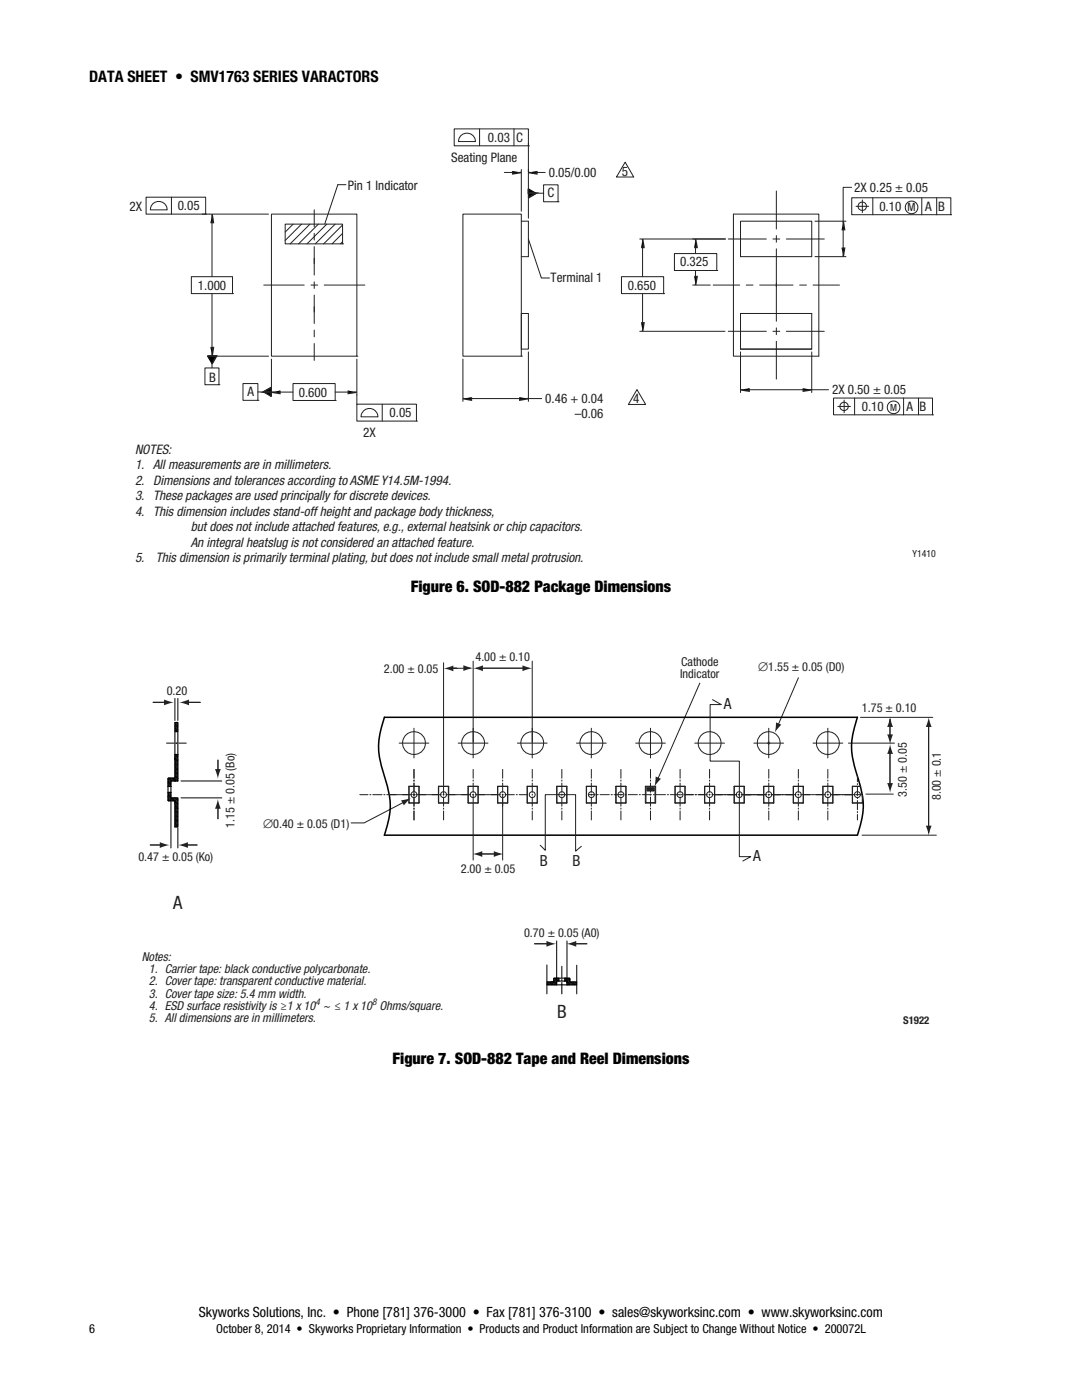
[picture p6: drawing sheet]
<svg xmlns="http://www.w3.org/2000/svg" width="216mm" height="279mm" viewBox="0 0 216 279" stroke-linecap="round" stroke-linejoin="round" font-family="sans-serif">
<path d="M41.7 42.7h11.9M42.3 44.4v10.8M42.3 58.6v10.8M54.2 42.7h17v28.4h-17zM146.3 42.7h17.1v28.4h-17.1zM147.8 51.2v-7.1h14.2v7.1M41.7 71.1h11.9M71.2 71.1h.1M147.8 69.7h14.2" fill="none" stroke="#231f20" stroke-width=".2"/>
<path d="M42 69.4h.6l-.3 1.7z" fill="#010202"/>
<path d="M42 69.4h.6l-.3 1.7" fill="none" stroke="#231f20" stroke-width=".33"/>
<path d="M42.3 42.7l.3 1.7h-.6z" fill="#010202"/>
<path d="M42.3 42.7l.3 1.7h-.6" fill="none" stroke="#231f20" stroke-width=".33"/>
<path d="M38.2 55.2h8.2v3.4h-8.2zM46.4 58.6h.1M54.2 71.7v7.1M55.8 78.3h2.7M66.9 78.3h2.6M71.2 71.7v7.1" fill="none" stroke="#231f20" stroke-width=".2"/>
<path d="M54.2 78.3l1.6-.3v.5z" fill="#010202"/>
<path d="M55.8 78v.5l-1.6-.2" fill="none" stroke="#231f20" stroke-width=".33"/>
<path d="M69.5 78l1.7 .3-1.7 .2z" fill="#010202"/>
<path d="M69.5 78v.5l1.7-.2" fill="none" stroke="#231f20" stroke-width=".33"/>
<g fill="none" stroke="#231f20" stroke-width=".2">
<path d="M56.9 44.7h11.5v4h-11.5zM58.5 44.7l-1.6 1.6M60.2 44.7l-3.3 3.3M61.8 44.7l-3.9 4M63.5 44.7l-3.9 4M65.2 44.7l-3.9 4M66.9 44.7l-4 4M68.4 48.7h.1M68.4 48.3l-.5 .4M68.4 46.6l-2.1 2.1M68.4 44.9l-3.8 3.8M92.4 42.7h11.6v28.4h-11.6z"/>
<path d="M40.9 73.4h2.8v3.4h-2.8zM41.4 71.1h1.8l-.9 1.5zM43.7 76.8h.1M58.5 76.5h8.4v3.4h-8.4zM66.9 79.9h.1M104 71.1h.1"/>
</g>
<path d="M41.4 71.1h1.8l-.9 1.5z" fill="#010202"/>
<path d="M41.4 71.1h1.8l-.9 1.5" fill="none" stroke="#231f20" stroke-width=".33"/>
<path d="M42.3 72.6v.8M51.5 78.2h1" fill="none" stroke="#231f20" stroke-width=".2"/>
<path d="M52.5 78.2l1.6-.9v.9z" fill="#010202"/>
<path d="M54.1 77.3l-1.6 .9h1.6" fill="none" stroke="#231f20" stroke-width=".33"/>
<path d="M52.5 78.2h1.6v.9z" fill="#010202"/>
<path d="M52.5 78.2h1.6v.9" fill="none" stroke="#231f20" stroke-width=".33"/>
<g fill="none" stroke="#231f20" stroke-width=".2">
<path d="M29.1 39.4h11.9v3.3h-11.9zM34.2 39.4v3.3M30.7 40.5a1.69 1.69 0 0 1 2.7 1.4h-3.4l.3-1zM41 42.7h.1M48.5 76.5h3v3.4h-3zM51.5 79.9h.1M52.5 78.2l1.6-.9v1.8zM147.8 70.2v8.1M149.5 77.8h10.8M162 70.2v8.1M162 77.8h3.3M71.2 80.7h11.9v3.3h-11.9z"/>
<path d="M72.4 82.2a1.69 1.69 0 0 1 1.8-.6 1.69 1.69 0 0 1 1.2 1.6h-3.4zM76.3 80.7v3.3M83.1 84h.1"/>
</g>
<path d="M147.8 77.8l1.7-.3v.5z" fill="#010202"/>
<path d="M149.5 77.5v.5l-1.7-.2" fill="none" stroke="#231f20" stroke-width=".33"/>
<path d="M160.3 77.5l1.7 .3-1.7 .2z" fill="#010202"/>
<path d="M160.3 77.5v.5l1.7-.2" fill="none" stroke="#231f20" stroke-width=".33"/>
<path d="M127.7 47.7h17M128.2 49.4v5.8M128.2 58.6v5.8M142.3 56.9h5.3M147.8 51.2h14.2M148.9 56.9h1.4M151.6 56.9h6.6M159.6 56.9h1.3M162.2 56.9h5.3M127.7 66.1h17M147.8 62.6h14.2v7.1h-14.2z" fill="none" stroke="#231f20" stroke-width=".2"/>
<path d="M127.9 64.4h.6l-.3 1.7z" fill="#010202"/>
<path d="M127.9 64.4h.6l-.3 1.7" fill="none" stroke="#231f20" stroke-width=".33"/>
<path d="M128.2 47.7l.3 1.7h-.6z" fill="#010202"/>
<path d="M128.2 47.7l.3 1.7h-.6" fill="none" stroke="#231f20" stroke-width=".33"/>
<path d="M105.4 37.7l1.6 .9-1.6 .9zM104 44.1h1.4v7.1h-1.4M124 55.2h8.4v3.4h-8.4zM132.4 58.6h.1M104 62.6h1.4v7.1h-1.4z" fill="none" stroke="#231f20" stroke-width=".2"/>
<path d="M105.4 37.7l1.6 .9h-1.6z" fill="#010202"/>
<path d="M105.4 37.7v.9h1.6" fill="none" stroke="#231f20" stroke-width=".33"/>
<path d="M105.4 38.6h1.6l-1.6 .9z" fill="#010202"/>
<path d="M105.4 38.6h1.6l-1.6 .9" fill="none" stroke="#231f20" stroke-width=".33"/>
<path d="M90.6 25.7h14.8v3.4h-14.8zM91.8 27.3a1.7 1.7 0 0 1 1.9-.7 1.7 1.7 0 0 1 1.2 1.6h-3.4zM95.7 25.7v3.4M102.6 25.7v3.4M105.4 29.1h.1M107 38.6h1.5M108.5 36.9h2.9v3.4h-2.9zM111.4 40.3h.1M92.4 71.7v8.4M94 79.5h9.7M105.4 70.2v9.9M105.4 79.5h2.7" fill="none" stroke="#231f20" stroke-width=".2"/>
<path d="M92.4 79.5l1.6-.2v.5z" fill="#010202"/>
<path d="M94 79.3v.5l-1.6-.3" fill="none" stroke="#231f20" stroke-width=".33"/>
<path d="M103.7 79.3l1.7 .2-1.7 .3z" fill="#010202"/>
<path d="M103.7 79.3v.5l1.7-.3" fill="none" stroke="#231f20" stroke-width=".33"/>
<g fill="none" stroke="#231f20" stroke-width=".2">
<path d="M67.4 36.9l-2.6 7.7M100.6 34.4h1.7M104 33.8v8.3M105.4 28.5v15.1M107.1 34.4h1.7M124.7 32.4l1.8 2.9h-3.5zM154.9 38.1v7.6M40.3 42.7h1.4M145.3 47.7h7.6M154.2 47.7h1.4M154.9 47v1.3M154.9 49.7v14.4"/>
<path d="M156.9 47.7h7.6M71.2 78.8v1.9M145.3 66.1h7.6M154.2 66.1h1.4M154.9 65.4v1.4M154.9 68.1v7.6M156.9 66.1h7.6"/>
</g>
<path d="M102.3 34.1l1.7 .3-1.7 .3z" fill="#010202"/>
<path d="M102.3 34.1v.6l1.7-.3" fill="none" stroke="#231f20" stroke-width=".33"/>
<path d="M105.4 34.4l1.7-.3v.6z" fill="#010202"/>
<path d="M107.1 34.1v.6l-1.7-.3" fill="none" stroke="#231f20" stroke-width=".33"/>
<path d="M138.2 47.7h6.6M138.2 56.9h3.5M138.8 49.4v1.2M138.8 54v1.2M127.1 77.8l1.7 2.9h-3.4z" fill="none" stroke="#231f20" stroke-width=".2"/>
<path d="M138.5 55.2h.6l-.3 1.7z" fill="#010202"/>
<path d="M138.5 55.2h.6l-.3 1.7" fill="none" stroke="#231f20" stroke-width=".33"/>
<path d="M138.8 47.7l.3 1.7h-.6z" fill="#010202"/>
<path d="M138.8 47.7l.3 1.7h-.6" fill="none" stroke="#231f20" stroke-width=".33"/>
<path d="M169.9 37.4h-1.7v6.7M134.6 50.6h8.4v3.4h-8.4zM143 54h.1M162.6 44.1h6.2M162.6 51.2h6.2M168.2 45.8v3.7" fill="none" stroke="#231f20" stroke-width=".2"/>
<path d="M168 49.5h.5l-.3 1.7z" fill="#010202"/>
<path d="M167.9 49.5h.6l-.3 1.7" fill="none" stroke="#231f20" stroke-width=".33"/>
<path d="M168.2 44.1l.3 1.7h-.5z" fill="#010202"/>
<path d="M168.2 44.1l.3 1.7h-.6" fill="none" stroke="#231f20" stroke-width=".33"/>
<g fill="none" stroke="#231f20" stroke-width=".2">
<path d="M67.4 36.9h1.6M170 39.5h19.7v3.3h-19.7zM172.1 39.9v2.5M174.2 39.5v3.3M183.9 39.5v3.3M186.9 39.5v3.3M52.6 56.9h8.1M62.1 56.9h1.3M62.7 56.2v1.4M62.7 58.9v5.7M62.7 41.9v3.4M62.7 46.6v1.3"/>
<path d="M62.7 49.2v5.7M64.7 56.9h8.1M105.4 47.7l2.6 7.8h1.6M170.8 41.2h2.5M189.7 42.8h.1M62.7 65.9v1.3M62.7 68.6v3.3M166.3 79.4h19.8v3.4h-19.8zM168.4 79.9v2.5M170.5 79.4v3.4M180.3 79.4v3.4M183.3 79.4v3.4"/>
<path d="M167.2 81.1h2.5M186.1 82.8h.1M91.1 133.4h-1.4h4.1h-4.1M80.7 160.1l-8 4.1h-2.6"/>
<circle cx="172.1" cy="41.2" r=".84"/>
<circle cx="181.9" cy="41.4" r="1.26"/>
<circle cx="168.4" cy="81.1" r=".84"/>
<circle cx="178.3" cy="81.3" r="1.26"/>
</g>
<g fill="#231f20">
<path d="M92.5 132.8l1.9 .5-1.9 .6z"/>
<path d="M88.5 133.4l2-.6v1.2z"/>
<path d="M104.3 132.8l1.9 .6-1.9 .5z"/>
<path d="M94.4 133.4l2-.6v1.1z"/>
<path d="M109 187.8l2 .6-2 .5z"/>
<path d="M113 188.4l2-.6v1.1z"/>
</g>
<path d="M106.6 188.4h2.9M114.5 188.4h2.6" fill="none" stroke="#231f20" stroke-width=".2"/>
<g fill="#231f20">
<path d="M98.5 169.9l2 .5-2 .6z"/>
<path d="M94.3 170.4l1.9-.5v1.1z"/>
</g>
<path d="M95.7 170.4h3.8" fill="none" stroke="#231f20" stroke-width=".2"/>
<g fill="#231f20">
<path d="M32.7 139.6l2 .6-2 .6z"/>
<path d="M35.8 140.2l1.9-.6v1.2z"/>
</g>
<path d="M30.5 140.2h2.9M37.1 140.2h2.9" fill="none" stroke="#231f20" stroke-width=".2"/>
<g fill="#231f20">
<path d="M31.9 168.1l1.9 .6-1.9 .5z"/>
<path d="M35.5 168.6l2-.5v1.1z"/>
</g>
<path d="M29.9 168.6h2.9M36.5 168.6h2.9" fill="none" stroke="#231f20" stroke-width=".2"/>
<g fill="#231f20">
<path d="M43.5 159.5l.6 1.9h-1.2z"/>
<path d="M42.9 153.5h1.2l-.6 1.9z"/>
</g>
<path d="M96 133.4h8.9M43.5 151.7v2.5M169.3 148.3h9.2M171.7 143.2h14.4M172.8 158.5h5.4M43.5 160.9v2.5M172 166.7h14.8" fill="none" stroke="#231f20" stroke-width=".2"/>
<g fill="#231f20">
<path d="M177.6 143.1l.6 2h-1.2z"/>
<path d="M177 146.6h1.2l-.6 1.9z"/>
<path d="M177.6 148.5l.6 2h-1.2z"/>
<path d="M177 156.3h1.2l-.6 1.9z"/>
</g>
<path d="M177.6 143.5v4.1M177.6 149.7v7.6" fill="none" stroke="#231f20" stroke-width=".2"/>
<g fill="#231f20">
<path d="M185.3 143.1l.6 2h-1.2z"/>
<path d="M184.7 164.8h1.2l-.6 1.9z"/>
</g>
<path d="M159.3 135.3l-4.1 9.6M185.3 144.4v21.8" fill="none" stroke="#231f20" stroke-width=".2"/>
<path d="M154.8 144.2l1.1 .4-1.3 1.6z" fill="#231f20"/>
<path d="M139.6 136.3l-8.4 19.4" fill="none" stroke="#231f20" stroke-width=".2"/>
<g fill="#231f20">
<path d="M130.8 155l1.1 .4-1.3 1.6z"/>
<path d="M80 159.7l2-.4-1.4 1.4z"/>
</g>
<g fill="none" stroke="#231f20" stroke-width=".2">
<path d="M88.5 132.3v26.1M94.4 131.9v19.4M106.2 131.9v19.4M71.8 158.6h1.6M73.8 158.6h.2M74.4 158.6h1.8M76.6 158.6h.2M77.2 158.6h2.1M79.4 158.6h.2M79.6 148.3h6M79.7 158.6h.2M80 158.6h2.1"/>
<path d="M81.6 156.9h2v3.4h-2zM81.6 157h2v3.2h-2zM82.3 158.6h.6M82.6 145.3v6M82.6 153.6v1.7M82.6 155.7v.2M82.6 156.3v1.8M82.6 158.3v.5M82.6 159.1v1.8M83.1 158.6h2.1M85.3 158.6h.2M85.6 158.6h.2"/>
<path d="M85.9 158.6h2.1M87.5 156.9h2v3.4h-2zM87.6 157h1.8v3.2h-1.8zM88.4 158.6h.2M88.5 158.5v.2M88.5 159.1v1.8M89 158.6h2.1M91.2 158.6h.2M91.4 148.3h6M91.5 158.6h.2M91.8 158.6h2.1M93.4 156.9h2v3.4h-2z"/>
<path d="M93.5 157h1.9v3.2h-1.9zM94.3 158.6h.2M94.4 158.8v12.8M94.4 153.6v1.7M94.4 155.7v.2M94.4 156.3v1.8M94.4 158.5v.2M94.9 158.6h2.1M97.1 158.6h.2M97.4 158.6h.2M97.7 158.6h2.1M99.3 156.9h2v3.4h-2z"/>
<path d="M99.4 157h1.9v3.2h-1.9zM100.2 158.6h.2M100.3 158.8v12.8M100.3 153.6v1.7M100.3 155.7v.2M100.3 156.3v1.8M100.3 158.5v.2M100.8 158.6h1.8M103 158.6h.2M103.2 148.3h6M103.6 158.6h1.6M105.2 156.9h2v3.4h-2z"/>
<path d="M105.2 157h2v3.2h-2zM106.2 153.6v1.7M106.2 155.7v.2M106.2 156.3v1.8M106.2 158.5v.2M106.2 159.1v1.8M111.2 157h1.8v3.2h-1.8zM112.1 153.6v1.7M112.1 155.7v.2M112.1 156.3v1.8M112.1 158.5v.2M112.1 159.1v1.8"/>
<path d="M113.1 156.9v3.4h-2v-3.4h2M115 148.3h6M117 156.9h2v3.4h-2zM117.1 157h1.8v3.2h-1.8zM117.5 158.6h1.3M118 145.3v6M118 153.6v1.7M118 155.7v.2M118 156.3v1.8M118 158.5v.2M118 159.1v1.8M119.1 158.6h.3"/>
<path d="M119.7 158.6h1.9M121.9 158.6h.3M122.6 158.6h1.8M122.9 156.9h2v3.4h-2zM123 157h1.9v3.2h-1.9zM123.9 153.6v1.7M123.9 155.7v.2M123.9 156.3v1.8M123.9 158.5v.2M123.9 159.1v1.8M124.8 158.6h.2M125.3 158.6h1.9"/>
<path d="M126.8 148.3h6M127.6 158.6h.2M128.1 158.6h1.9M128.8 156.9h2v3.4h-2zM128.9 157h1.8v3.2h-1.8zM129.1 157.3h.7zM129.1 157.8h.7zM129.1 157.3h.7v.5h-.7zM129.8 145.3v6M129.8 157.3h.7zM129.8 157.8h.7zM129.8 157.3h.7v.5h-.7z"/>
<path d="M129.8 153.6v1.7M129.8 155.7v.2M129.8 156.3v1.8M129.8 158.5v.2M129.8 159.1v1.8M130.4 158.6h.2M131 158.6h1.8M133.2 158.6h.2M133.8 158.6h1.8M134.7 156.9h2v3.4h-2zM134.7 157h1.9v3.2h-1.9zM135.7 153.6v1.7"/>
<path d="M135.7 155.7v.2M135.7 156.3v1.8M135.7 158.5v.2M135.7 159.1v1.8M136 158.6h.2M136.5 158.6h1.9M138.6 148.3h6M138.7 158.6h.3M139.3 158.6h1.8M140.6 156.9h2v3.4h-2zM140.7 157h1.8v3.2h-1.8zM141.5 158.6h.2"/>
<path d="M141.6 153.6v1.7M141.6 155.7v.2M141.6 156.3v1.8M141.6 158.5v.2M141.6 159.1v1.8M142.1 158.6h2.1M144.3 158.6h.2M144.6 158.6h.2M144.9 158.6h2.1M146.5 156.9h2v3.4h-2zM146.5 157h1.9v3.2h-1.9zM147.4 158.6h.2"/>
<path d="M147.5 158.5v.2M148 158.6h2.1M150.2 158.6h.2M150.4 148.3h6M150.5 158.6h.2M150.8 158.6h2.1M152.4 156.9h2v3.4h-2zM152.4 157h1.9v3.2h-1.9zM153.3 158.6h.2M153.4 145.3v6M153.4 153.6v1.7M153.4 155.7v.2"/>
<path d="M153.4 156.3v1.8M153.4 158.5v.2M153.4 159.1v1.8M153.9 158.6h2.1M156.1 158.6h.2M156.4 158.6h.2M156.7 158.6h2.1M158.3 156.9h2v3.4h-2zM158.3 157h1.9v3.2h-1.9zM159.2 158.6h.2M159.3 153.6v1.7M159.3 155.7v.2"/>
<path d="M159.3 156.3v1.8M159.3 158.5v.2M159.3 159.1v1.8M159.8 158.6h2.1M162 158.6h.2M162.2 148.3h6M162.3 158.6h.2M162.6 158.6h2.1M164.2 156.9h2v3.4h-2zM164.2 157h1.9v3.2h-1.9zM165.1 158.6h.2M165.2 145.3v6"/>
<path d="M165.2 153.6v1.7M165.2 155.7v.2M165.2 156.3v1.8M165.2 158.5v.2M165.2 159.1v1.8M165.7 158.6h2.1M167.9 158.6h2.7M170.8 158.6h1.2M171.1 154.9v1.1M171.1 156.4v.2M171.1 157v1.8M171.1 159.2v.2"/>
<path d="M171.1 159.7v1.9M171.7 156.9l-1.6 .1v3.3h2v-1.3M171.7 157h-1.6v3.2h1.9l.1-1.6M82.6 161.3v.2M82.6 161.9v1.7M88.5 161.3v.2M88.5 161.9v1.7M106.2 161.3v.2M106.2 161.9v1.7M112.1 161.3v.2M112.1 161.9v1.7M118 161.3v.2"/>
<path d="M118 161.9v1.7M123.9 161.3v.2M123.9 161.9v1.7M129.8 161.3v.2M129.8 161.9v1.7M135.7 161.9v1.7M135.7 161.3v.2M141.6 161.3v.2M141.6 161.9v1.7M153.4 161.3v.2M153.4 161.9v1.7M159.3 161.3v.2"/>
<path d="M159.3 161.9v1.7M165.2 161.3v.2M165.2 161.9v1.7M171.1 162v.2M171.1 162.6v1"/>
<circle cx="82.6" cy="158.6" r=".59"/>
<circle cx="82.6" cy="148.3" r="2.28"/>
<circle cx="88.5" cy="158.6" r=".59"/>
<circle cx="94.4" cy="148.3" r="2.28"/>
<circle cx="94.4" cy="158.6" r=".59"/>
<circle cx="100.3" cy="158.6" r=".59"/>
<circle cx="106.2" cy="148.3" r="2.28"/>
<circle cx="106.2" cy="158.6" r=".59"/>
<circle cx="112.1" cy="158.6" r=".59"/>
<circle cx="118" cy="148.3" r="2.28"/>
<circle cx="118" cy="158.6" r=".59"/>
<circle cx="123.9" cy="158.6" r=".59"/>
<circle cx="129.8" cy="148.3" r="2.28"/>
<circle cx="135.7" cy="158.6" r=".59"/>
<circle cx="141.6" cy="158.6" r=".59"/>
<circle cx="141.6" cy="148.3" r="2.29"/>
<circle cx="147.5" cy="158.6" r=".59"/>
<circle cx="153.4" cy="148.3" r="2.28"/>
<circle cx="153.4" cy="158.6" r=".59"/>
<circle cx="159.3" cy="158.6" r=".59"/>
<circle cx="165.2" cy="158.6" r=".59"/>
<circle cx="165.2" cy="148.3" r="2.29"/>
<circle cx="171.1" cy="158.6" r=".59"/>
</g>
<path d="M76.7 143.2h94.4a15.3 15.3 0 0 0 0 11.7 15.3 15.3 0 0 1 0 11.8h-94.4a15.4 15.4 0 0 0 0-11.8 15.4 15.4 0 0 1 0-11.7z" fill="none" stroke="#010202" stroke-width=".31"/>
<g fill="none" stroke="#010202" stroke-width=".22">
<path d="M33.5 158.2l.6 .6M33.5 158.4l.6 .6M33.5 159.2l.6 .6M33.5 158.9l.9 .9M33.5 156.9l.1 .1M33.5 156.6l.4 .4M33.5 159.5l.4 .3M33.5 155.6l.6 .6M33.5 155.8l.6 .6M33.5 156.1l.6 .6M33.5 156.3l.6 .6-.6 .1M33.5 159.7l.1 .1"/>
<path d="M33.5 158.7l1.2 1.1M33.5 155.3l.6 .6M33.7 155.3l.6 .6M33.8 158.1l.3 .4M34 158.1l.1 .1M34 155.3l.6 .6M34.1 158.1v1.1h1.4v5.8h-.6M34.1 158.1h-.6v1.6l.2 .1h1.2v.5M34.3 155.3l.6 .6M34.3 159.2l1.2 1.2M34.5 155.3l.6 .6M34.6 159.2l.9 .9"/>
<path d="M34.8 155.3l.6 .6M34.8 159.2l.7 .7M34.9 144.2h.6v1.8h-.6zM34.9 146v4.6h.6h-.6v4.7l-1.4 .1v2.7M34.9 145.8l.3 .2M34.9 159.2h.1M34.9 155.9h.1M34.9 145.5l.5 .5M34.9 144.2l.6 .6M34.9 144.5l.6 .5M34.9 144.7l.6 .6M34.9 145l.6 .6"/>
<path d="M34.9 145.2l.6 .6M34.9 150.7l.6 .6M34.9 151l.6 .6M34.9 151.2l.6 .6M34.9 151.5l.6 .6M34.9 151.7l.6 .6M34.9 152l.6 .6M34.9 152.3l.6 .6M34.9 152.5l.6 .6M34.9 152.8l.6 .6M34.9 153l.6 .6M34.9 153.3l.6 .6"/>
<path d="M34.9 153.6l.6 .5M34.9 153.8l.6 .6M34.9 154.1l.6 .6M34.9 154.3l.6 .6M34.9 154.6l.6 .6M34.9 154.9l.6 .5M34.9 155.1l.6 .6M34.9 159.8v5.2M35 150.6l.5 .4M35.1 148.3h.2M35.1 159.2l.4 .4M35.1 144.2l.4 .3"/>
<path d="M35.3 150.6l.2 .2M35.4 159.2l.1 .1M35.4 144.2l.1 .1M35.5 155.9h-1.4v2.2M35.5 146v9.8M35.5 155.8v.1M34.9 160.1l.6 .5M34.9 160.3l.6 .6M34.9 160.6l.6 .6M34.9 165h.1M34.9 164.7l.3 .3M34.9 164.5l.6 .5"/>
<path d="M34.9 160.8l.6 .6M34.9 161.1l.6 .6M34.9 161.4l.6 .5M34.9 161.6l.6 .6M34.9 161.9l.6 .6M34.9 162.1l.6 .6M34.9 162.4l.6 .6M34.9 162.7l.6 .6M34.9 162.9l.6 .6M34.9 163.2l.6 .6M34.9 163.4l.6 .6M34.9 163.7l.6 .6"/>
<path d="M34.9 163.9l.6 .6M34.9 164.2l.6 .6M109.1 196.4l.2 .1M109.1 196.1l.4 .4M109.1 196h1.4M109.1 196.5h1.5M109.2 196l.6 .5M109.5 196l.6 .5M109.7 196l.6 .5M110.2 196l.6 .5M110.5 195.4l.6 .6M110.5 195.7l.6 .6"/>
<path d="M110.5 195.9l.6 .6M110.5 195.9l-.5 .1 .6 .5M110.5 195.2l.6 .6M110.8 195.2l.6 .6M111.1 195.2l.4 .5M111.1 196.5h4M111.1 196v.1M111.1 195.9v.6h-.5M111.3 195.2h.2v.6M111.3 195.2h-.8v.7M111.3 195.2l.2 .2M111.5 195.8l-.4 .1"/>
<path d="M111.5 195.8h1.6v.7M111.5 195.2h2.1l.1 .1v.6M112.1 195.5v.2M112.1 196.1v2.2M112.7 195.3l1.3 1.2M112.7 195.5l.3 .3M112.7 195.2v.6M112.9 195.2l1.3 1.3M113.1 196l.6 .5M113.1 196.5h.1M113.1 196.2l.3 .3M113.1 196v.1"/>
<path d="M113.2 195.2l.5 .6M113.4 195.2l.3 .3M113.7 195.9v.1M113.7 196h1.4M113.9 196l.6 .5M114.2 196l.6 .5M114.4 196l.6 .5M114.7 196l.4 .4M114.9 196l.2 .1"/>
</g>
<g fill="none" stroke="#010202" stroke-width=".2">
<path d="M34.9 139.4v4.4M35.5 139.4v4.4M33.2 148.3h1.5M34.1 159.3v9.9M35.2 148.3h.1M35.7 148.3h1.5M36.1 159.2h8.1M36.1 155.9h8.1M35.5 165.2v4M109.1 192.6v5.7M111.1 187.8v7.9M112.1 192.8v2.3"/>
<path d="M113.1 187.8v7.9M115.1 192.6v5.7"/>
</g>
<path d="M129.1 157.3h1.4v.5h-1.4z" fill="#231f20"/>
<path d="M142.2 139.6l1.7 1h-2.2v11.3h5.8v19.1h2.3l-1.6 .8M129.1 157.3h1.4v.5h-1.4zM107.8 168.7l1 1v-11.1h6.1v11.3l1.1-1" fill="none" stroke="#231f20" stroke-width=".2"/>
<g font-size="3.7" fill="#231f20">
<text x="34.6" y="181.4">A</text>
<text x="111.2" y="203.2">B</text>
</g>
<g font-size="3.2">
<text x="17.8" y="16.4">DATA SHEET • SMV1763 SERIES VARACTORS</text>
<text x="82" y="118.2">Figure 6. SOD-882 Package Dimensions</text>
<text x="78.3" y="212.3">Figure 7. SOD-882 Tape and Reel Dimensions</text>
</g>
<g font-size="3.1" fill="#231f20">
<text x="144.4" y="141.4">A</text>
<text x="107.7" y="172.8">B</text>
<text x="114.2" y="172.8">B</text>
<text x="150.3" y="171.8">A</text>
</g>
<text font-size="2.8" x="39.7" y="262.8">Skyworks Solutions, Inc. • Phone [781] 376-3000 • Fax [781] 376-3100 • sales@skyworksinc.com • www.skyworksinc.com</text>
<g font-size="2.6" fill="#221e1f">
<text x="97.4" y="28.3">0.03</text>
<text x="103" y="28.3">C</text>
<text x="90" y="32.3">Seating Plane</text>
<text x="109.5" y="35.3">0.05/0.00</text>
<text x="124" y="35.2">5</text>
<text x="35.5" y="41.9">0.05</text>
<text x="69.4" y="37.9">Pin 1 Indicator</text>
<text x="109.3" y="39.4">C</text>
<text x="170.4" y="38.3">2X 0.25 ± 0.05</text>
<text x="25.9" y="42">2X</text>
<text x="135.7" y="53.1">0.325</text>
<text x="39.5" y="57.8">1.000</text>
<text x="109.9" y="56.4">Terminal 1</text>
<text x="125.3" y="57.8">0.650</text>
<text x="41.7" y="76.2">B</text>
<text x="49.4" y="79.1">A</text>
<text x="59.6" y="79.2">0.600</text>
<text x="77.7" y="83.3">0.05</text>
<text x="108.8" y="80.5">0.46 + 0.04</text>
<text x="126.3" y="80.5">4</text>
<text x="166" y="78.7">2X 0.50 ± 0.05</text>
<text x="72.5" y="87.1">2X</text>
<text x="26.9" y="90.6">NOTES:</text>
<text x="26.9" y="93.7">1. All measurements are in millimeters.</text>
<text x="26.9" y="96.8">2. Dimensions and tolerances according to ASME Y14.5M-1994.</text>
<text x="26.9" y="99.8">3. These packages are used principally for discrete devices.</text>
<text x="26.9" y="102.9">4. This dimension includes stand-off height and package body thickness,</text>
<text x="38.1" y="106">but does not include attached features, e.g., external heatsink or chip capacitors.</text>
<text x="26.9" y="112.2">5.</text>
<text x="31.1" y="112.2">This dimension is primarily terminal plating, but does not include small metal protrusion.</text>
<text x="38.1" y="109.1">An integral heatslug is not considered an attached feature.</text>
</g>
<g font-size="2.6" fill="#231f20">
<text x="175.5" y="42.2">0.10</text>
<text x="184.6" y="42.2">A B</text>
<text x="114.7" y="83.4">–0.06</text>
<text x="172" y="82.1">0.10</text>
<text x="180.9" y="82.1">A B</text>
</g>
<g font-size="2.5" fill="#231f20">
<text x="180.9" y="159" transform="rotate(-90 180.9 159)">3.50 ± 0.05</text>
<text x="187.7" y="159.7" transform="rotate(-90 187.7 159.7)">8.00 ± 0.1</text>
<text x="46.8" y="165.2" transform="rotate(-90 46.8 165.2)">1.15 ± 0.05 (Bo)</text>
</g>
<g font-size="2.5">
<text x="17.8" y="266.1">6</text>
<text x="43.1" y="266.1">October 8, 2014 • Skyworks Proprietary Information • Products and Product Information are Subject to Change Without Notice • 200072L</text>
</g>
<g font-size="2.4" fill="#231f20">
<text x="94.9" y="131.9">4.00 ± 0.10</text>
<text x="76.6" y="134.4">2.00 ± 0.05</text>
<text x="135.7" y="135.3">Indicator</text>
<text x="135.9" y="132.8">Cathode</text>
<text x="151.3" y="133.9">∅1.55 ± 0.05 (D0)</text>
<text x="33.3" y="138.7">0.20</text>
<text x="172" y="142.2">1.75 ± 0.10</text>
<text x="52.5" y="165.2">∅0.40 ± 0.05 (D1)</text>
<text x="27.6" y="171.8">0.47 ± 0.05 (Ko)</text>
<text x="91.9" y="174.2">2.00 ± 0.05</text>
<text x="28.3" y="191.8">Notes:</text>
<text x="104.6" y="187">0.70 ± 0.05 (A0)</text>
<text x="29.7" y="194.2">1. Carrier tape: black conductive polycarbonate.</text>
<text x="29.7" y="196.7">2. Cover tape: transparent conductive material.</text>
<text x="29.7" y="204">5. All dimensions are in millimeters.</text>
<text x="29.7" y="199.1">3. Cover tape size: 5.4 mm width.</text>
<text x="29.7" y="201.5">4. ESD surface resistivity is ≥1 x 10 ~ ≤ 1 x 10 Ohms/square.</text>
</g>
<text font-size="2.3" fill="#231f20" x="181.1" y="42.2">M</text>
<text font-size="2.1" fill="#231f20" x="180.2" y="204.3">S1922</text>
<text font-size="2" fill="#231f20" x="177.6" y="82.1">M</text>
<text font-size="2" fill="#221e1f" x="182.1" y="111.1">Y1410</text>
<g font-size="1.8" fill="#231f20">
<text x="62.9" y="200.6">4</text>
<text x="74.3" y="200.6">8</text>
</g>
</svg>
